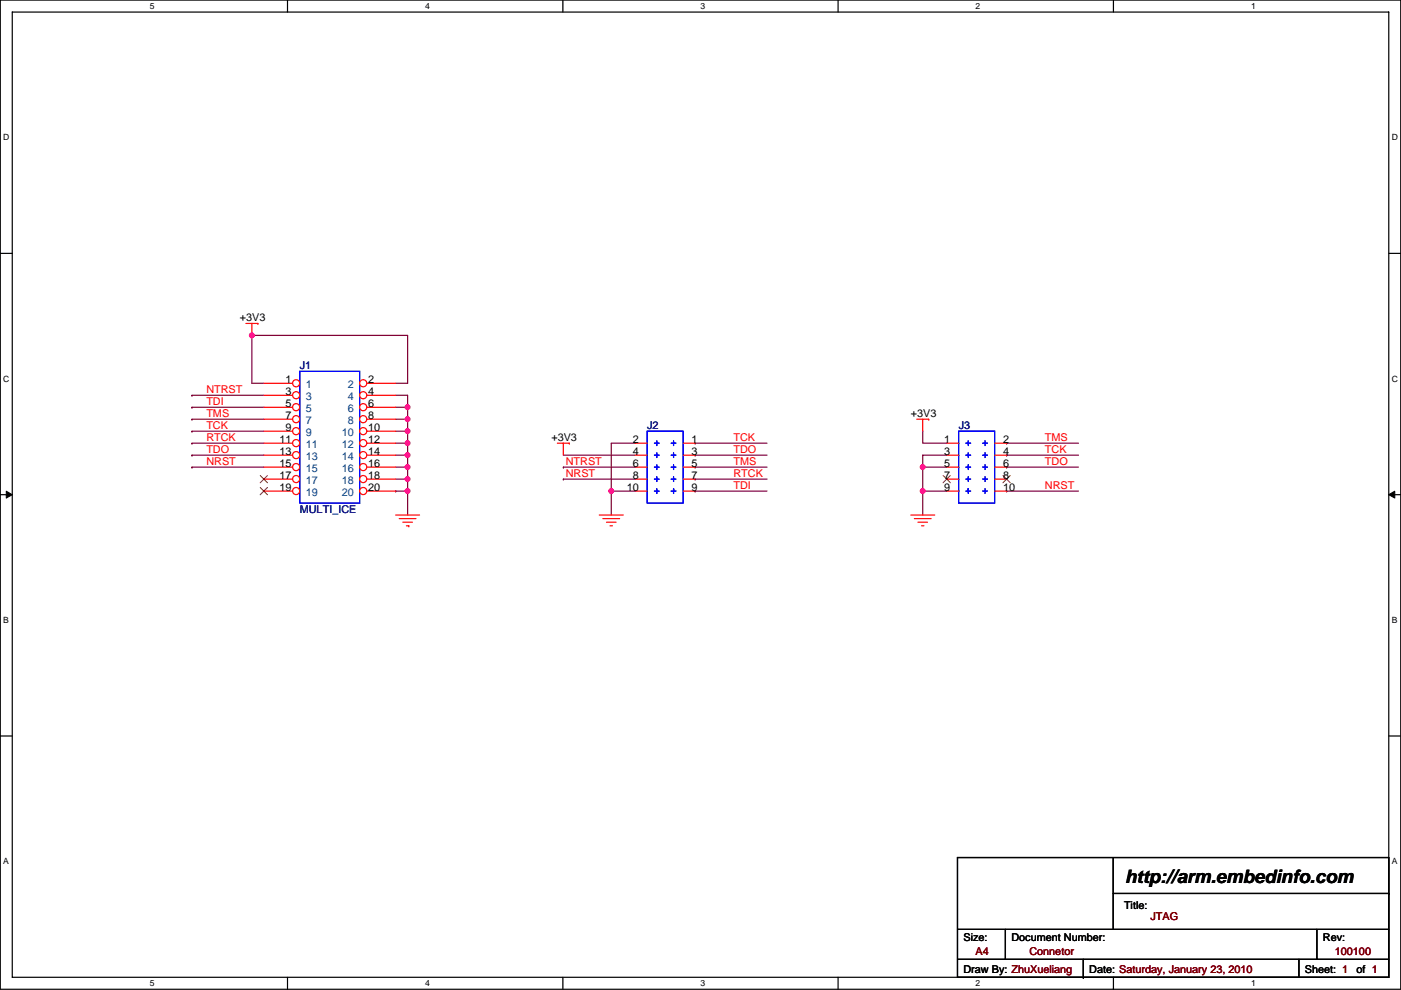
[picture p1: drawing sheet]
<svg xmlns="http://www.w3.org/2000/svg" width="297mm" height="210mm" viewBox="0 0 297 210" stroke-linecap="round" stroke-linejoin="round" font-family="sans-serif">
<path d="M.1 0h296.9v209.8h-296.9zM2.6 2.6h291.8v204.7h-291.8z" fill="none" stroke="#000" stroke-width=".25"/>
<g fill="#fff">
<path d="M31.8 .3h1v2h-1z"/>
<path d="M31.8 207.5h1v2.1h-1z"/>
</g>
<path d="M61 0v2.6M61 207.3v2.5" fill="none" stroke="#000" stroke-width=".25"/>
<g fill="#fff">
<path d="M90.1 .3h1v2h-1z"/>
<path d="M90.1 207.5h1v2.1h-1z"/>
</g>
<path d="M119.3 0v2.6M119.3 207.3v2.5" fill="none" stroke="#000" stroke-width=".25"/>
<g fill="#fff">
<path d="M148.5 .3h1v2h-1z"/>
<path d="M148.5 207.5h1v2.1h-1z"/>
</g>
<path d="M177.7 0v2.6M177.7 207.3v2.5" fill="none" stroke="#000" stroke-width=".25"/>
<g fill="#fff">
<path d="M206.9 .3h1v2h-1z"/>
<path d="M206.9 207.5h1v2.1h-1z"/>
</g>
<path d="M236.1 0v2.6M236.1 207.3v2.5" fill="none" stroke="#000" stroke-width=".25"/>
<g fill="#fff">
<path d="M265.2 .3h1v2h-1z"/>
<path d="M265.2 207.5h1v2.1h-1z"/>
<path d="M.7 28.2h1.3v2h-1.3z"/>
<path d="M295.1 28.2h1.3v2h-1.3z"/>
<path d="M.7 79.3h1.3v2.1h-1.3z"/>
<path d="M295.1 79.3h1.3v2.1h-1.3z"/>
</g>
<path d="M.1 53.7h2.5M294.4 53.7h2.6" fill="none" stroke="#000" stroke-width=".25"/>
<g fill="#fff">
<path d="M.7 130.5h1.2v2h-1.2z"/>
<path d="M295.1 130.5h1.2v2h-1.2z"/>
</g>
<path d="M.1 104.9h2.5M294.4 104.9h2.6" fill="none" stroke="#000" stroke-width=".25"/>
<path d="M1.3 104.2l1.3 .7-1.3 .7zM294.4 104.9l1.3-.7v1.4z" fill="#000" stroke="#000" stroke-width=".21"/>
<g fill="#fff">
<path d="M.7 181.7h1.2v2h-1.2z"/>
<path d="M295.1 181.7h1.2v2h-1.2z"/>
</g>
<g fill="none" stroke="#000" stroke-width=".25">
<path d="M.1 156.1h2.5M294.4 156.1h2.6M203 181.9h91.4v25.4h-91.4zM203 197.1h91.4M213.2 197.1v6.4M236 181.9v15.2M236 189.5h58.4M279.2 197.1v6.4M294.4 189.5h.1M203 203.5h91.4M229.7 207.3h.1M229.7 203.5v3.8"/>
<path d="M275.4 203.5v3.8"/>
</g>
<g fill="none" stroke="#800040" stroke-width=".25">
<path d="M53.4 71.1v10.2h2.5M53.4 71.1h33v10.2h-2.5M53.4 71.1h.1M40.7 83.8h.1M40.7 86.4h.1M40.7 88.9h.1M40.7 91.5h.1M40.7 94h.1M40.7 96.5h.1M40.7 99.1h.1M40.7 99.1h15.2M40.7 94h15.2"/>
<path d="M40.7 96.5h15.2M40.7 83.8h15.2M40.7 86.4h15.2M40.7 88.9h15.2M40.7 91.5h15.2M83.9 83.8h2.5v2.6M83.9 86.4h2.5M83.9 88.9h2.5M83.9 96.5h2.5M83.9 99.1h2.5M83.9 94h2.5M83.9 91.5h2.5"/>
<path d="M86.4 86.4h.1M86.4 88.9h.1M86.4 91.5h.1M86.4 94h.1M86.4 96.5h.1M86.4 99.1h.1M86.4 86.4v17.8M119.4 96.5h15.3M119.4 99.1h.1M119.4 99.1h15.3M134.7 94h-5.1v10.2M147.4 94h.1"/>
<path d="M147.4 96.5h.1M147.4 99.1h.1M147.4 99.1h15.2M147.4 94h15.2M147.4 96.5h15.2M195.6 91.5v2.5h5.1M195.6 99.1v10.1M195.6 99.1h.1M195.6 99.1h5.1M200.7 96.5h-5.1v2.6M213.4 94h.1M213.4 96.5h.1"/>
<path d="M213.4 99.1h.1M213.4 99.1h15.3M213.4 94h15.3M213.4 96.5h15.3M83.9 101.6h2.5M83.9 104.2h.1M83.9 104.2h2.5M86.4 104.2v5M86.4 101.6h.1M119.4 101.6h.1M119.4 101.6h15.3M129.6 104.2h.1"/>
<path d="M129.6 104.2h5.1M129.6 104.2v5M147.4 101.6h.1M147.4 104.2h.1M147.4 104.2h15.2M147.4 101.6h15.2M195.6 104.2h.1M195.6 104.2h5.1M213.4 104.2h.1M213.4 104.2h15.3"/>
</g>
<g fill="#f0f" stroke="#f0f" stroke-width=".25">
<circle cx="129.6" cy="104.1" r=".5"/>
<circle cx="195.6" cy="104.1" r=".5"/>
<circle cx="195.6" cy="99.1" r=".5"/>
<circle cx="86.4" cy="86.4" r=".5"/>
<circle cx="86.4" cy="88.9" r=".5"/>
<circle cx="86.4" cy="91.4" r=".5"/>
<circle cx="86.4" cy="94" r=".5"/>
<circle cx="86.4" cy="96.5" r=".5"/>
<circle cx="86.4" cy="99.1" r=".5"/>
<circle cx="86.4" cy="104.1" r=".5"/>
<circle cx="53.4" cy="71.1" r=".5"/>
<circle cx="86.4" cy="101.6" r=".5"/>
</g>
<g fill="none" stroke="#f00" stroke-width=".25">
<path d="M52.1 68.6h2.6M53.4 68.6v2.5M54.7 68.6h.1M118.2 94h2.5M119.4 94v2.5M120.7 94h.1M194.4 88.9h2.5M195.6 88.9v2.6M196.9 88.9h.1M200.7 94h2.6M200.7 96.5h2.6M200.7 99.1h2.6"/>
<path d="M210.9 94h2.5M210.9 96.5h2.5M210.9 99.1h2.5M83.9 109.2h5.1M84.6 110h3.6M85.4 110.8h2M86.2 111.5h.5M86.7 111.5h.1M127.1 109.2h5M127.8 110h3.6M128.6 110.8h2M129.3 111.5h.6"/>
<path d="M193.1 109.2h5.1M193.9 110h3.5M194.6 110.8h2.1M195.4 111.5h.5M200.7 101.6h2.6M200.7 104.2h2.6M210.9 101.6h2.5M210.9 104.2h2.5"/>
</g>
<g fill="none" stroke="#00f" stroke-width=".25">
<path d="M63.6 78.8h12.7v27.9h-12.7zM203.3 91.5h7.6v15.2h-7.6zM204.8 96.5h1M204.8 94h1M204.8 99.1h1M205.3 96v1M205.3 93.5v1M205.3 98.6v1M208.3 94h1.1M208.3 96.5h1.1M208.3 99.1h1.1M208.8 93.5v1"/>
<path d="M208.8 96v1M208.8 98.6v1M204.8 101.6h1M204.8 104.2h1M205.3 101.1v1M205.3 103.7h.1M205.3 103.7v1M208.3 101.6h1.1M208.3 104.2h1.1M208.8 101.1v1M208.8 103.7v1"/>
</g>
<path d="M200 100.9l1.5 1.5M201.5 100.9l-1.6 1.5M212.7 100.9l1.5 1.5M214.2 100.9l-1.6 1.5" fill="none" stroke="#804000" stroke-width=".21"/>
<circle cx="62.8" cy="81.3" r=".76" fill="#fff" stroke="#f00" stroke-width=".25"/>
<path d="M55.9 81.3h6.1" fill="none" stroke="#f00" stroke-width=".25"/>
<circle cx="77" cy="81.3" r=".76" fill="#fff" stroke="#f00" stroke-width=".25"/>
<path d="M77.8 81.3h6.1" fill="none" stroke="#f00" stroke-width=".25"/>
<circle cx="62.8" cy="83.8" r=".76" fill="#fff" stroke="#f00" stroke-width=".25"/>
<path d="M55.9 83.8h6.1" fill="none" stroke="#f00" stroke-width=".25"/>
<circle cx="77" cy="83.8" r=".76" fill="#fff" stroke="#f00" stroke-width=".25"/>
<path d="M77.8 83.8h6.1" fill="none" stroke="#f00" stroke-width=".25"/>
<circle cx="62.8" cy="86.4" r=".76" fill="#fff" stroke="#f00" stroke-width=".25"/>
<path d="M55.9 86.4h6.1" fill="none" stroke="#f00" stroke-width=".25"/>
<circle cx="77" cy="86.4" r=".76" fill="#fff" stroke="#f00" stroke-width=".25"/>
<path d="M77.8 86.4h6.1" fill="none" stroke="#f00" stroke-width=".25"/>
<circle cx="62.8" cy="88.9" r=".76" fill="#fff" stroke="#f00" stroke-width=".25"/>
<path d="M55.9 88.9h6.1" fill="none" stroke="#f00" stroke-width=".25"/>
<circle cx="77" cy="88.9" r=".76" fill="#fff" stroke="#f00" stroke-width=".25"/>
<path d="M77.8 88.9h6.1" fill="none" stroke="#f00" stroke-width=".25"/>
<circle cx="62.8" cy="91.4" r=".76" fill="#fff" stroke="#f00" stroke-width=".25"/>
<path d="M55.9 91.5h6.1" fill="none" stroke="#f00" stroke-width=".25"/>
<circle cx="77" cy="91.4" r=".76" fill="#fff" stroke="#f00" stroke-width=".25"/>
<path d="M77.8 91.5h6.1" fill="none" stroke="#f00" stroke-width=".25"/>
<circle cx="62.8" cy="94" r=".76" fill="#fff" stroke="#f00" stroke-width=".25"/>
<path d="M55.9 94h6.1" fill="none" stroke="#f00" stroke-width=".25"/>
<circle cx="77" cy="94" r=".76" fill="#fff" stroke="#f00" stroke-width=".25"/>
<path d="M77.8 94h6.1" fill="none" stroke="#f00" stroke-width=".25"/>
<circle cx="62.8" cy="96.5" r=".76" fill="#fff" stroke="#f00" stroke-width=".25"/>
<path d="M55.9 96.5h6.1" fill="none" stroke="#f00" stroke-width=".25"/>
<circle cx="77" cy="96.5" r=".76" fill="#fff" stroke="#f00" stroke-width=".25"/>
<path d="M77.8 96.5h6.1" fill="none" stroke="#f00" stroke-width=".25"/>
<circle cx="62.8" cy="99.1" r=".76" fill="#fff" stroke="#f00" stroke-width=".25"/>
<path d="M55.9 99.1h6.1" fill="none" stroke="#f00" stroke-width=".25"/>
<circle cx="77" cy="99.1" r=".76" fill="#fff" stroke="#f00" stroke-width=".25"/>
<path d="M77.8 99.1h6.1" fill="none" stroke="#f00" stroke-width=".25"/>
<circle cx="62.8" cy="101.6" r=".76" fill="#fff" stroke="#f00" stroke-width=".25"/>
<path d="M55.9 101.6h6.1" fill="none" stroke="#f00" stroke-width=".25"/>
<path d="M55.2 100.9l1.5 1.5M56.7 100.9l-1.5 1.5" fill="none" stroke="#804000" stroke-width=".21"/>
<circle cx="77" cy="101.6" r=".76" fill="#fff" stroke="#f00" stroke-width=".25"/>
<path d="M77.8 101.6h6.1" fill="none" stroke="#f00" stroke-width=".25"/>
<circle cx="62.8" cy="104.1" r=".76" fill="#fff" stroke="#f00" stroke-width=".25"/>
<path d="M55.9 104.2h6.1" fill="none" stroke="#f00" stroke-width=".25"/>
<path d="M55.2 103.4l1.5 1.5M56.7 103.4l-1.5 1.5" fill="none" stroke="#804000" stroke-width=".21"/>
<circle cx="77" cy="104.1" r=".76" fill="#fff" stroke="#f00" stroke-width=".25"/>
<path d="M134.7 94h2.5M134.7 96.5h2.5M134.7 99.1h2.5M144.8 94h2.6M144.8 96.5h2.6M144.8 99.1h2.6M77.8 104.2h6.1M134.7 104.2h2.5M134.7 101.6h2.5M144.8 104.2h2.6M144.8 101.6h2.6" fill="none" stroke="#f00" stroke-width=".25"/>
<g fill="none" stroke="#00f" stroke-width=".25">
<path d="M137.2 91.5h7.6v15.2h-7.6zM138.7 94h1.1M138.7 96.5h1.1M138.7 99.1h1.1M139.3 93.5v1M139.3 96v1M139.3 98.6v1M142.3 96.5h1M142.3 94h1M142.3 99.1h1M142.8 96v1M142.8 93.5v1"/>
<path d="M142.8 98.6v1M138.7 101.6h1.1M138.7 104.2h1.1M139.3 101.1v1M139.3 103.7v1M142.3 101.6h1M142.3 104.2h1M142.8 101.1v1M142.8 103.7h.1M142.8 103.7v1"/>
</g>
<g fill="#f0f" stroke="#f0f" stroke-width=".25">
<circle cx="129.6" cy="104.1" r=".5"/>
<circle cx="195.6" cy="104.1" r=".5"/>
<circle cx="195.6" cy="99.1" r=".5"/>
<circle cx="86.4" cy="86.4" r=".5"/>
<circle cx="86.4" cy="88.9" r=".5"/>
<circle cx="86.4" cy="91.4" r=".5"/>
<circle cx="86.4" cy="94" r=".5"/>
<circle cx="86.4" cy="96.5" r=".5"/>
<circle cx="86.4" cy="99.1" r=".5"/>
<circle cx="86.4" cy="104.1" r=".5"/>
<circle cx="53.4" cy="71.1" r=".5"/>
<circle cx="86.4" cy="101.6" r=".5"/>
</g>
<text font-size="3.9" x="238.6" y="187.3">http://arm.embedinfo.com</text>
<g font-size="2.3">
<text x="50.9" y="68.1">+3V3</text>
<text x="60.5" y="81.3">1</text>
<text x="60.5" y="83.8">3</text>
<text x="78" y="81.3">2</text>
<text x="78" y="83.8">4</text>
<text x="60.5" y="86.4">5</text>
<text x="60.5" y="88.9">7</text>
<text x="78" y="86.4">6</text>
<text x="78" y="88.9">8</text>
<text x="193.1" y="88.4">+3V3</text>
<text x="59.2" y="94">11</text>
<text x="60.5" y="91.4">9</text>
<text x="78" y="91.4">10</text>
<text x="78" y="94">12</text>
<text x="116.9" y="93.5">+3V3</text>
<text x="134.2" y="94">2</text>
<text x="146.6" y="94">1</text>
<text x="200.2" y="94">1</text>
<text x="212.7" y="94">2</text>
<text x="59.2" y="96.5">13</text>
<text x="59.2" y="99.1">15</text>
<text x="59.2" y="101.6">17</text>
<text x="78" y="96.5">14</text>
<text x="78" y="99.1">16</text>
<text x="78" y="101.6">18</text>
<text x="134.2" y="96.5">4</text>
<text x="134.2" y="99.1">6</text>
<text x="134.2" y="101.6">8</text>
<text x="146.6" y="96.5">3</text>
<text x="146.6" y="99.1">5</text>
<text x="146.6" y="101.6">7</text>
<text x="200.2" y="96.5">3</text>
<text x="200.2" y="99.1">5</text>
<text x="200.2" y="101.6">7</text>
<text x="212.7" y="96.5">4</text>
<text x="212.7" y="99.1">6</text>
<text x="212.7" y="101.6">8</text>
<text x="59.2" y="104.1">19</text>
<text x="78" y="104.1">20</text>
<text x="132.9" y="104.1">10</text>
<text x="146.6" y="104.1">9</text>
<text x="200.2" y="104.1">9</text>
<text x="212.7" y="104.1">10</text>
<text x="238.3" y="192.8">Title:</text>
<text x="204.3" y="199.7">Size:</text>
<text x="214.4" y="199.7">Document Number:</text>
<text x="280.5" y="199.7">Rev:</text>
<text x="204.3" y="206.3">Draw By: ZhuXueliang</text>
<text x="230.9" y="206.3">Date: Saturday, January 23, 2010</text>
<text x="276.7" y="206.3">Sheet: 1</text>
<text x="287.6" y="206.3">of 1</text>
</g>
<g font-size="2.3" fill="#f00">
<text x="43.7" y="83.3">NTRST</text>
<text x="43.7" y="85.9">TDI</text>
<text x="43.7" y="88.4">TMS</text>
<text x="43.7" y="91">TCK</text>
<text x="43.7" y="93.5">RTCK</text>
<text x="155.5" y="93.5">TCK</text>
<text x="221.5" y="93.5">TMS</text>
<text x="43.7" y="96">TDO</text>
<text x="43.7" y="98.6">NRST</text>
<text x="119.9" y="98.6">NTRST</text>
<text x="119.9" y="101.1">NRST</text>
<text x="155.5" y="96">TDO</text>
<text x="155.5" y="98.6">TMS</text>
<text x="155.5" y="101.1">RTCK</text>
<text x="221.5" y="96">TCK</text>
<text x="221.5" y="98.6">TDO</text>
<text x="155.5" y="103.7">TDI</text>
<text x="221.5" y="103.7">NRST</text>
</g>
<g font-size="2.3" fill="#000080">
<text x="63.6" y="78.3">J1</text>
<text x="137.2" y="91">J2</text>
<text x="203.3" y="91">J3</text>
<text x="63.6" y="108.8">MULTI_ICE</text>
</g>
<g font-size="2.3" fill="#004080">
<text x="64.8" y="82.3">1</text>
<text x="73.7" y="82.3">2</text>
<text x="64.8" y="84.9">3</text>
<text x="64.8" y="87.4">5</text>
<text x="64.8" y="90">7</text>
<text x="73.7" y="84.9">4</text>
<text x="73.7" y="87.4">6</text>
<text x="73.7" y="90">8</text>
<text x="64.8" y="92.5">9</text>
<text x="64.8" y="95">11</text>
<text x="72.5" y="92.5">10</text>
<text x="72.5" y="95">12</text>
<text x="64.8" y="97.6">13</text>
<text x="64.8" y="100.1">15</text>
<text x="72.5" y="97.6">14</text>
<text x="72.5" y="100.1">16</text>
<text x="64.8" y="102.7">17</text>
<text x="64.8" y="105.2">19</text>
<text x="72.5" y="102.7">18</text>
<text x="72.5" y="105.2">20</text>
</g>
<g font-size="2.3" fill="#800000">
<text x="243.9" y="195.1">JTAG</text>
<text x="206.8" y="202.5">A4</text>
<text x="218.2" y="202.5">Connetor</text>
<text x="283" y="202.5">100100</text>
</g>
<g font-size="1.8">
<text x="31.8" y="1.9">5</text>
<text x="90.1" y="1.9">4</text>
<text x="148.5" y="1.9">3</text>
<text x="206.9" y="1.9">2</text>
<text x="265.2" y="1.9">1</text>
<text x=".7" y="29.8">D</text>
<text x="295.1" y="29.8">D</text>
<text x=".7" y="81">C</text>
<text x="295.1" y="81">C</text>
<text x=".7" y="132.1">B</text>
<text x="295.1" y="132.1">B</text>
<text x=".7" y="183.3">A</text>
<text x="295.1" y="183.3">A</text>
<text x="31.8" y="209.2">5</text>
<text x="90.1" y="209.2">4</text>
<text x="148.5" y="209.2">3</text>
<text x="206.9" y="209.2">2</text>
<text x="265.2" y="209.2">1</text>
</g>
</svg>
